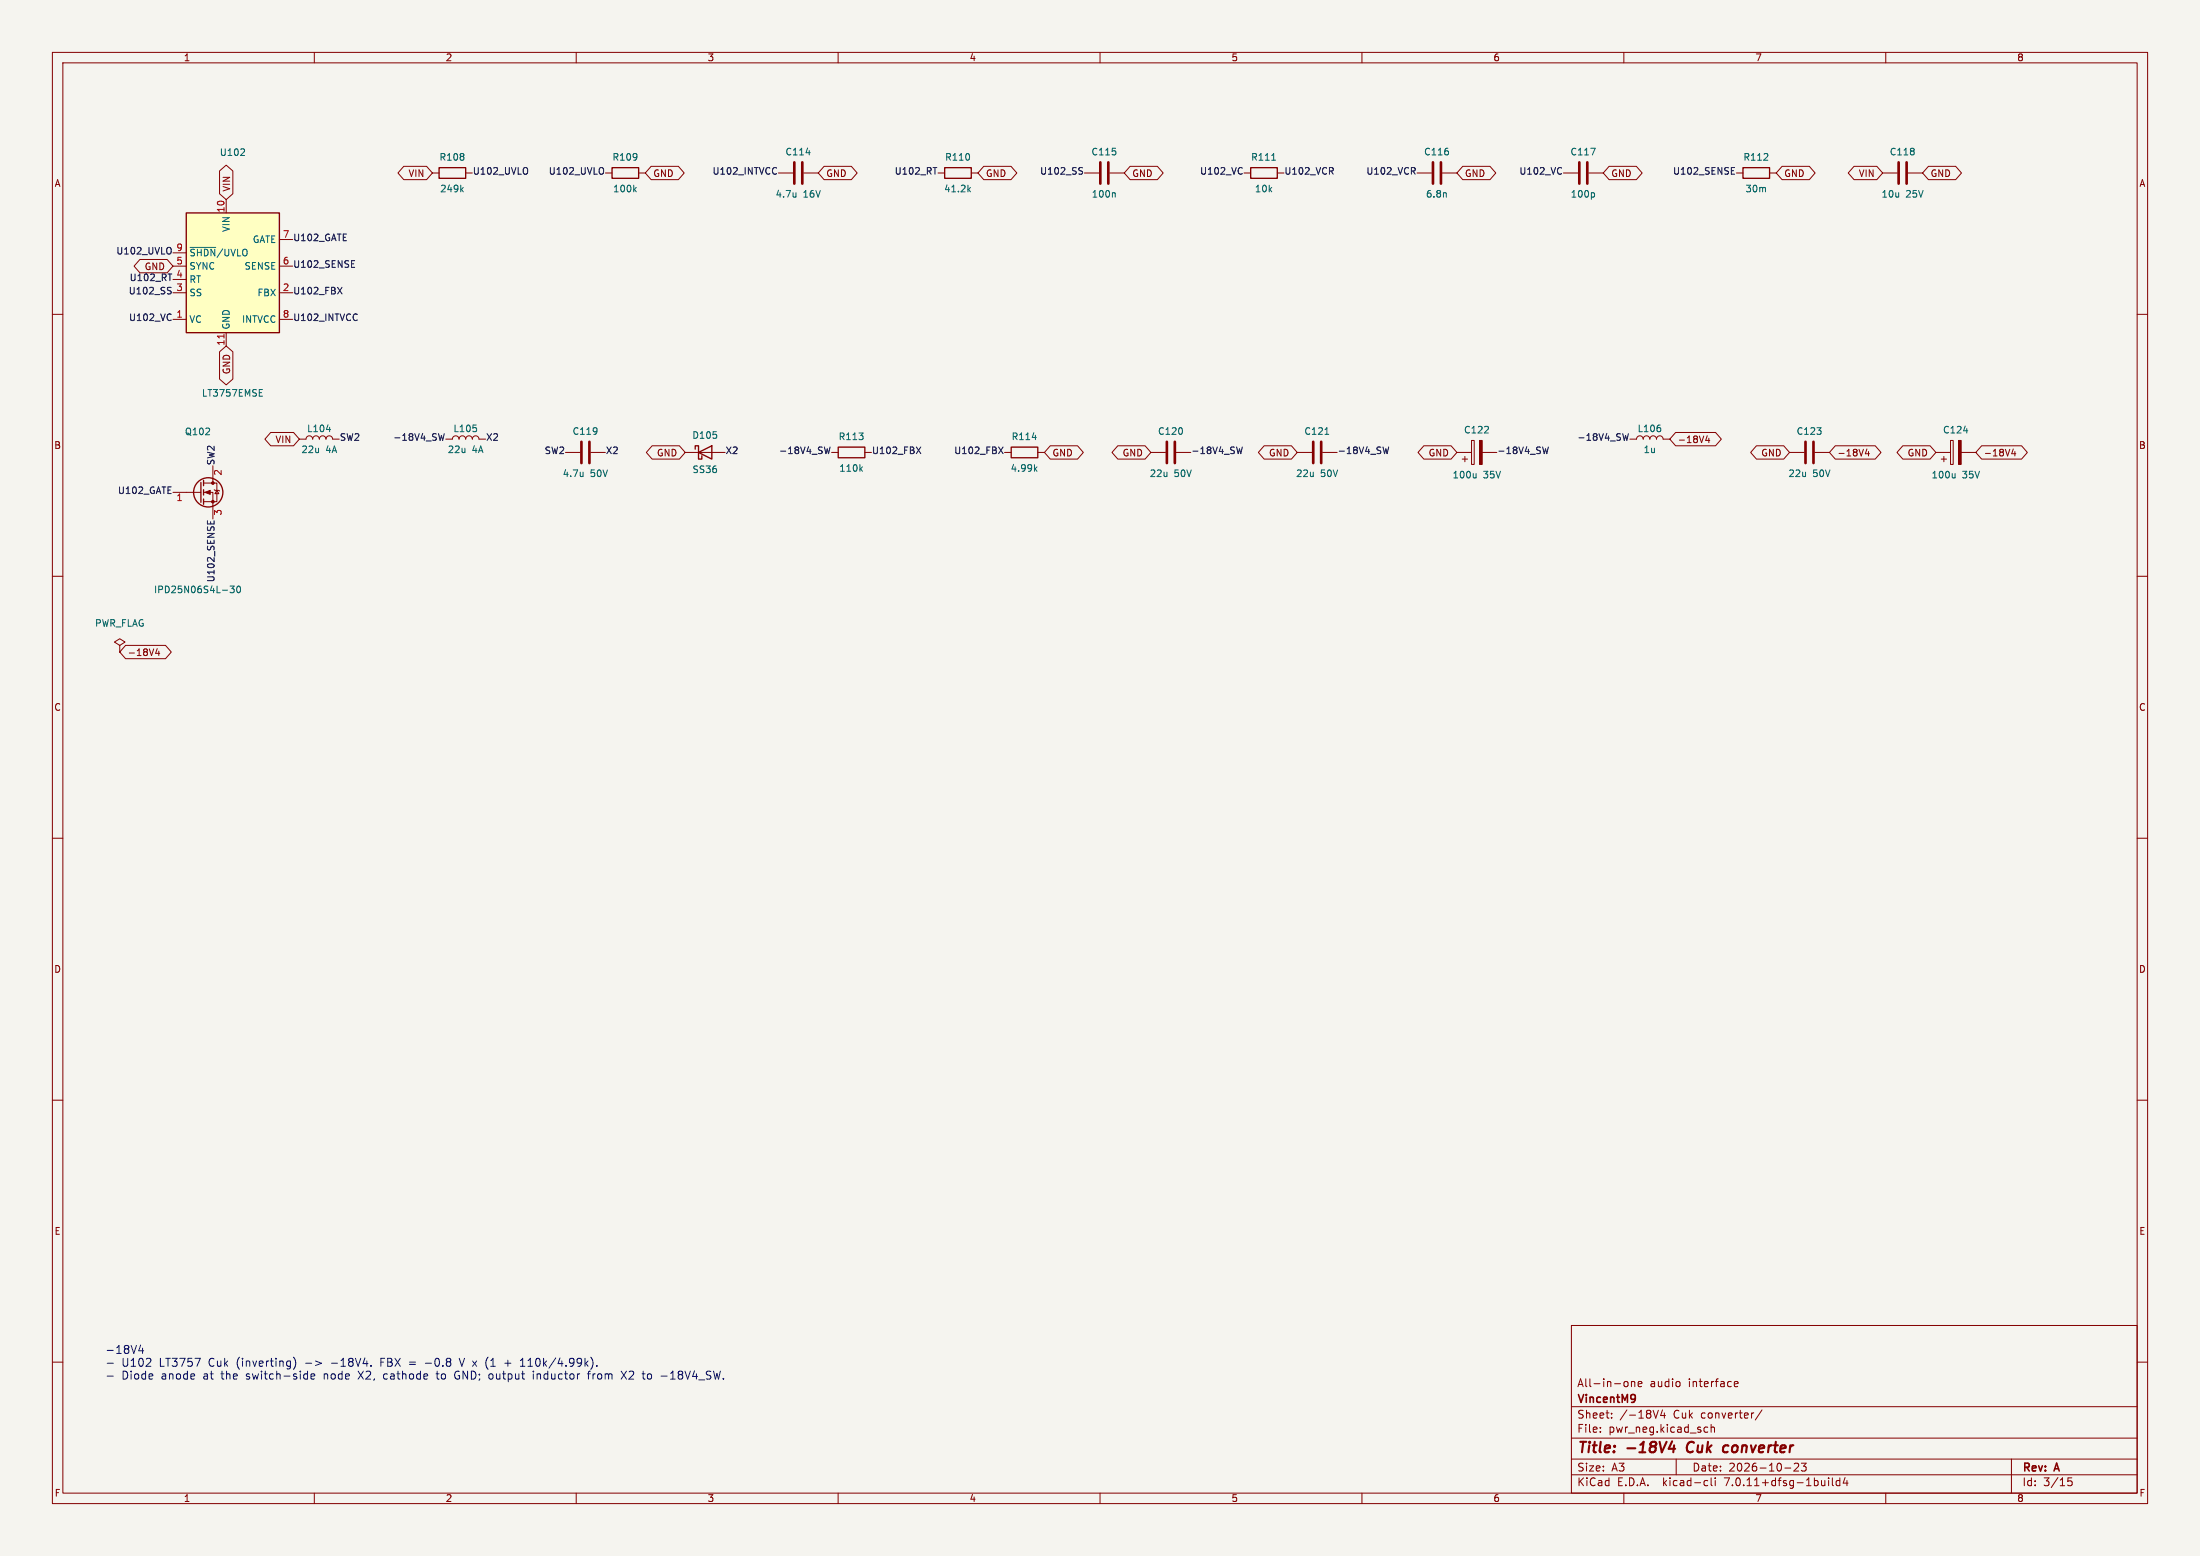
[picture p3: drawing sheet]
<svg xmlns="http://www.w3.org/2000/svg" width="420mm" height="297mm" viewBox="0 0 420 297" stroke-linecap="round" stroke-linejoin="round" font-family="sans-serif">
<path d="M0 0h420v297h-420z" fill="#f5f4ef" stroke="#f5f4ef" stroke-width=".19"/>
<g fill="none" stroke="#840000" stroke-width=".19">
<path d="M10 10h400v277h-400zM12 12h396v273h-396zM60 10v2M110 10v2M160 10v2M210 10v2M260 10v2M310 10v2M360 10v2M41.9 32.6l1.3-1.1 1.3 1.1v4.4l-1.3 1.1-1.3-1.1zM43.2 38.1v2.5M77.1 31.8h4.3l1.1 1.2-1.1 1.3h-4.3l-1.1-1.3z"/>
<path d="M82.5 33h1.3M88.9 33h1.3M115.6 33h1.2M121.9 33h1.3M124.3 31.8h5.2l1.1 1.2-1.1 1.3h-5.2l-1.1-1.3zM148.6 33h2.8M153.4 33h2.8M157.3 31.8h5.2l1.1 1.2-1.1 1.3h-5.2l-1.1-1.3zM179.1 33h1.2M185.4 33h1.3M187.8 31.8h5.2l1.1 1.2-1.1 1.3h-5.2l-1.1-1.3zM207 33h2.8"/>
<path d="M211.8 33h2.8M215.7 31.8h5.2l1.2 1.2-1.2 1.3h-5.2l-1.1-1.3zM237.5 33h1.3M243.8 33h1.3M270.5 33h2.8M275.3 33h2.8M279.2 31.8h5.2l1.2 1.2-1.2 1.3h-5.2l-1.1-1.3zM298.4 33h2.8M303.3 33h2.8M307.2 31.8h5.2l1.1 1.2-1.1 1.3h-5.2l-1.1-1.3zM331.5 33h1.2M337.8 33h1.3"/>
<path d="M340.2 31.8h5.2l1.1 1.2-1.1 1.3h-5.2l-1.1-1.3zM353.9 31.8h4.4l1.1 1.2-1.1 1.3h-4.4l-1.1-1.3zM359.4 33h2.8M364.2 33h2.8M368.1 31.8h5.2l1.2 1.2-1.2 1.3h-5.2l-1.1-1.3zM10 60h2M26.7 49.5h5.2l1.1 1.3-1.1 1.3h-5.2l-1.1-1.3zM33 55.9h2.6M33 53.3h2.6M33 50.8h2.6M33 48.3h2.6M53.3 55.9h2.6"/>
<path d="M53.3 50.8h2.6M53.3 45.7h2.6M408 60h2M33 61h2.6M41.9 67.2l1.3-1.2 1.3 1.2v5.2l-1.3 1.1-1.3-1.1zM43.2 63.5v2.5M53.3 61h2.6M33 94h5.4M38.9 94h1.7v5.1M38.9 92.2h2.5v3.6h-2.5M40.6 88.9v3.3M40.9 93.5l1 .2"/>
<path d="M41.4 93.6l.4 .6h-.8zM51.7 82.5h4.3l1.1 1.3-1.1 1.3h-4.3l-1.1-1.3zM57.1 83.8h1.3a.64 .64 0 0 1 .7-.6 .64 .64 0 0 1 .6 .6 .64 .64 0 0 1 .6-.6 .64 .64 0 0 1 .7 .6 .64 .64 0 0 1 .6-.6 .64 .64 0 0 1 .6 .6 .64 .64 0 0 1 .7-.6 .64 .64 0 0 1 .6 .6h1.3M85.1 83.8h1.3a.64 .64 0 0 1 .6-.6 .64 .64 0 0 1 .6 .6 .64 .64 0 0 1 .7-.6 .64 .64 0 0 1 .6 .6 .64 .64 0 0 1 .6-.6 .64 .64 0 0 1 .7 .6 .64 .64 0 0 1 .6-.6 .64 .64 0 0 1 .6 .6h1.3M107.9 86.4h2.8M112.8 86.4h2.8M124.5 85.1h5.2l1.1 1.3-1.1 1.2h-5.2l-1.1-1.2zM130.8 86.4h7.6M158.7 86.4h1.3M165.1 86.4h1.3M191.8 86.4h1.2M198.1 86.4h1.3"/>
<path d="M200.5 85.1h5.2l1.1 1.3-1.1 1.2h-5.2l-1.1-1.2zM213.4 85.1h5.2l1.1 1.3-1.1 1.2h-5.2l-1.1-1.2zM219.7 86.4h2.8M224.5 86.4h2.8M241.3 85.1h5.2l1.1 1.3-1.1 1.2h-5.2l-1.1-1.2zM247.6 86.4h2.8M252.5 86.4h2.8M271.8 85.1h5.2l1.1 1.3-1.1 1.2h-5.2l-1.1-1.2zM278.1 86.4h2.8M279.1 87.6h1.1M279.7 87.1v1M280.9 84.1h.5v4.5h-.5z"/>
<path d="M283 86.4h2.7M311.1 83.8h1.3a.64 .64 0 0 1 .7-.6 .64 .64 0 0 1 .6 .6 .64 .64 0 0 1 .6-.6 .64 .64 0 0 1 .7 .6 .64 .64 0 0 1 .6-.6 .64 .64 0 0 1 .6 .6 .64 .64 0 0 1 .7-.6 .64 .64 0 0 1 .6 .6h1.3M319.9 82.5h7.6l1.1 1.3-1.1 1.3h-7.6l-1.1-1.3zM325.9 83.2l-.3 .9h.8M326.2 83.6v.9M335.3 85.1h5.2l1.1 1.3-1.1 1.2h-5.2l-1.1-1.2zM341.6 86.4h2.8M346.5 86.4h2.7M350.4 85.1h7.6l1.1 1.3-1.1 1.2h-7.6l-1.2-1.2zM356.4 85.7l-.3 .9h.8M356.7 86.2v.8M363.3 85.1h5.2l1.1 1.3-1.1 1.2h-5.2l-1.2-1.2z"/>
<path d="M369.6 86.4h2.8M370.6 87.6h1M371.1 87.1v1M372.4 84.1h.5v4.5h-.5zM374.4 86.4h2.8M378.3 85.1h7.6l1.1 1.3-1.1 1.2h-7.6l-1.1-1.2zM384.3 85.7l-.3 .9h.8M384.6 86.2v.8M10 110h2M408 110h2M22.9 123.2l1-.6-1-.7-1.1 .7 1.1 .6v1.3M22.9 124.5h.1"/>
<path d="M24 123.2h7.6l1.1 1.3-1.1 1.2h-7.6l-1.1-1.2zM30 123.8l-.3 .9h.8M30.3 124.3v.8M10 160h2M408 160h2M10 210h2M408 210h2M10 260h2M300 253h108v32h-108zM408 260h2M300 278.5h108M300 274.5h108"/>
<path d="M300 268.5h108M305.5 273.2v.2M305.5 272.5v.1M307.7 270.5v.2M307.7 269.8v.1M310.3 263.7l.4 .1 .1 .2-.1 .5-.4 .2M311.4 263.8l.3-.1 .3 .1 .1 .9M311.4 263.7v1M312.7 264.2l.7-.2v-.2l-.5-.1-.2 .2 .1 .7h.6M315.6 269.2l.5 1.5 .5-1.5M317.4 269.1l-.4 1.1h.9M317.7 269.7v1"/>
<path d="M320 278.5v3M320.7 263.8v.7M325.4 273.3h.6M325.4 272.5h.6M326.7 271.9v1.5M326.7 272.5l.2-.1 .3 .1 .1 .9M331.1 264.2l.7-.2-.1-.2-.4-.1-.2 .2 .1 .7h.5M336.4 269.1l-1.3 1.9M342.5 279.4l.6-.1 .2 .1 .1 .3-1 1.1h1M343.9 279.3h.9l-.5 .6 .4 .1v.6l-.2 .2-.6-.2M384 278.5v6.5M60 285v2"/>
<path d="M110 285v2M160 285v2M210 285v2M260 285v2M300 281.5h108M310 285v2M325.6 282.6l.4 .1M326 283.5l-.4 .1M326.7 282.1v1.3l.2 .2M327.4 282.1v.1M327.4 282.6v1M340.7 280.2h1.2"/>
<path d="M349.1 282.1v.1M349.1 282.6v1M349.8 282.1v1.3l.2 .2M351.2 282.7l-.4-.1-.3 .3 .2 .6h.5M351.2 282.1v1.5M352.2 282l-.3 1.1h.9M352.6 282.6v1M360 285v2M395.5 282.1h-.7l-.1 .7 .2-.1h.5l.2 .2-.1 .5-.2 .2-.6-.2"/>
</g>
<path d="M319.2 275.1l-.6 1.4h1.2M319.6 275.9l-.2 1.3M322.3 275.5a1.27 1.27 0 0 0 0 1.6M329.4 275.9l.6 .1M329.8 277.1l-.6 .1" fill="none" stroke="#840000" stroke-width=".4"/>
<path d="M312 266.3h.1a1.27 1.27 0 0 1-.1 1.2M312.2 266.8l-.2 .2" fill="none" stroke="#840000" stroke-width=".3"/>
<g fill="none" stroke="#840000" stroke-width=".51">
<path d="M151.6 31v4.1M153.2 31v4.1M210.1 31v4.1M211.6 31v4.1M273.6 31v4.1M275.1 31v4.1M301.5 31v4.1M303 31v4.1M362.5 31v4.1M364 31v4.1M111 84.3v4.1M112.5 84.3v4.1"/>
<path d="M222.8 84.3v4.1M224.3 84.3v4.1M250.7 84.3v4.1M252.2 84.3v4.1M344.7 84.3v4.1M346.2 84.3v4.1"/>
</g>
<g fill="none" stroke="#006464" stroke-width=".19">
<path d="M45.9 29.7h.8M46.6 28.5v.5M88.1 36.1l.3 .5M88.4 35.8l-.4 .5M121.1 36.1l.4 .5M121.5 35.8l-.5 .5M151.9 36.8v.8M151.9 37.5v.1M153.9 29.1h.8M184.9 36.1l.4 .5M185.3 35.8l-.5 .5M212.7 36.8l.2 .2v.6"/>
<path d="M242.8 30.6h.7M276 36.8l.1 .8M303.7 28.3h.8l-.5 1.3M304.2 36.8l.2 .2v.4l-.2 .2M36.3 47.2h4.9M49.5 75.6h.6M49.5 74.3h.6M62.3 82h.8M90.9 81.7v.6M111.3 90.1v.9M111.3 90.8l-.1 .1M164.3 89.5l.3 .5"/>
<path d="M164.6 89.1l-.4 .5M197.1 83.5h.7M197.6 89.5l.4 .5M198 89.1l-.5 .5M252.9 82.9h.8M281.8 90.4v.8M281.8 91.1l-.2 .1M317 81.7v.6M373.2 90.4v.8M373.2 91.1l-.2 .1M374.9 82.2h.7M43.9 111.9h.8l-.4 .5 .3 .1v.5l-.1 .1-.6-.1"/>
<path d="M45.4 111.9h.1a.68 .68 0 0 1 .4 .6 .68 .68 0 0 1-.4 .6 .84 .84 0 0 1-.1-1.2z"/>
</g>
<g fill="none" stroke="#840000" stroke-width=".25">
<path d="M83.8 32h5.1v2h-5.1zM116.8 32h5.1v2h-5.1zM180.3 32h5.1v2h-5.1zM238.8 32h5v2h-5zM332.7 32h5.1v2h-5.1zM35.6 40.6h17.7v22.9h-17.7zM38.4 92.1v3.8M38.9 91.7v1M38.9 93.5v1M38.9 95.3v1M132.7 85.7v-.6h.6v2.5h.7v-.6M133.3 86.4l2.6-1.3v2.5z"/>
<path d="M160 85.3h5.1v2.1h-5.1zM193 85.3h5.1v2.1h-5.1z"/>
<circle cx="39.8" cy="94" r="2.79"/>
</g>
<g fill="#840000" stroke="#840000" stroke-width=".19">
<path d="M39.1 94l1-.4v.8z"/>
<path d="M373.9 84.1h.5v4.5h-.5z"/>
<path d="M282.4 84.1h.6v4.5h-.6z"/>
<circle cx="40.6" cy="95.8" r=".25"/>
<circle cx="40.6" cy="92.2" r=".25"/>
</g>
<path d="M35.6 40.6h17.7v22.9h-17.7z" fill="#ffffc2" stroke="#ffffc2" stroke-width=".19"/>
<path d="M42.8 63.8v.7" fill="none" stroke="#a90000" stroke-width=".19"/>
<g fill="none" stroke="#0f0f0f" stroke-width=".19">
<path d="M206.5 32h.2M206.5 32.7l.2 .2-.2 .3M330.5 33.3h.6M330.5 32h.6M32.5 54.8l.2 .1M32.6 55.6l.1 .1-.1 .3M64.4 54.8l.9 1.3M65.3 54.8l-.9 1.3M67.1 51h.6M67.1 49.8h.6M39.6 99.4v.6M40.9 99.4v.6"/>
<path d="M84.8 82.8l-.3 1.3-.2-1-.3 1M158.5 85.3l-.3 1.3-.3-.9-.2 .9M174.9 85.3l.9 1.3M175.8 85.3l-.9 1.3M190.6 85.3l.9 1.3M191.5 85.3l-.9 1.3M237.2 85.3l-.3 1.3-.3-.9-.2 .9M265.1 85.3l-.3 1.3-.2-.9-.3 .9M295.6 85.3l-.3 1.3-.3-.9-.2 .9M310.9 82.8l-.3 1.3-.3-1-.2 1"/>
</g>
<g fill="none" stroke="#0000c2" stroke-width=".19">
<path d="M26.8 256.7l-.3 1.1h.9M27.2 257.3v1M56 259.1a1.75 1.75 0 0 1 0 2.3M60.2 259.8l1.2 .4-1.2 .4M72.7 260h.5M73.4 259.3h-.7v1.5M87.7 259.3l.5 1.5 .5-1.5M97 259.6v1.2M99.3 259.7l.5-.4v1.5M20.5 260.2h1.1M20.5 262.7h1.1M58.3 262.2l.4 .1"/>
<path d="M58.3 260.2h1.2M58.7 261.7v1.5M58.7 263.2h-.4M59.4 262.7l.7-.1-.1-.3-.4-.1-.2 .2v.8h.6M68.4 261.7l1 1.5M69.4 261.7l-1 1.5M70.8 260.6v.2M73.5 262.2l-.3 .3v.5l.3 .2M81.2 260.2h1.2M83.2 262.2h.6M83.5 261.7v1.3l.2 .2M86.8 262.6a.64 .64 0 0 0 .5 .6"/>
<path d="M87.3 261.7a.64 .64 0 0 0-.5 .7M96.4 260.2h1.1M99.3 260.8h.9M101.8 262.2v1M102.5 262.2v1M102.6 262.3l-.1 .1M112.3 261.9v1.3M113.9 260.6v.2M118.6 261.7l1 1.5M119.6 261.7l-1 1.5M123.6 263l.1 .2h.4M124.1 262.2l-.4 .1-.1 .2"/>
<path d="M126.2 262.7h1.2"/>
</g>
<g font-size="2.8" fill="#840000">
<text x="301" y="277.9">Title:</text>
<text x="310.6" y="277.9">-18V4</text>
<text x="322.9" y="277.9">Cuk</text>
<text x="330.6" y="277.9">converter</text>
</g>
<g font-size="2.1" fill="#0000c2">
<text x="20" y="258.7">-18V4</text>
<text x="23.2" y="261.2">U102</text>
<text x="23.2" y="263.6">Diode</text>
<text x="30.5" y="261.2">LT3757</text>
<text x="30.8" y="263.6">anode</text>
<text x="39" y="263.6">at</text>
<text x="40" y="261.2">Cuk</text>
<text x="42.5" y="263.6">the</text>
<text x="45.4" y="261.2">(inverting)</text>
<text x="47.4" y="263.6">switch-side</text>
<text x="62.4" y="263.6">node</text>
<text x="63.7" y="261.2">-18V4.</text>
<text x="69.1" y="263.6">X2,</text>
<text x="73.3" y="261.2">FBX =</text>
<text x="74.1" y="263.6">cathode</text>
<text x="82.1" y="261.2">-0.8</text>
<text x="84.4" y="263.6">to</text>
<text x="87.9" y="263.6">GND; output</text>
<text x="88.9" y="261.2">V x</text>
<text x="94.1" y="261.2">(1</text>
<text x="101.1" y="261.2">110k/4.99k).</text>
<text x="103.2" y="263.6">inductor</text>
<text x="113.9" y="263.6">from</text>
<text x="120.4" y="263.6">X2</text>
<text x="124.6" y="263.6">to</text>
<text x="128.2" y="263.6">-18V4_SW.</text>
</g>
<g font-size="2.1" fill="#840000">
<text x="301" y="268.2">VincentM9</text>
<text x="301" y="265">All-in-one</text>
<text x="314.9" y="265">audio</text>
<text x="322.4" y="265">interface</text>
<text x="301" y="273.7">File:</text>
<text x="301" y="271">Sheet:</text>
<text x="307.1" y="273.7">pwr_neg.kicad_sch</text>
<text x="309.2" y="271">/-18V4</text>
<text x="319.5" y="271">Cuk</text>
<text x="324.9" y="271">converter/</text>
<text x="301" y="281.1">Size:</text>
<text x="307.6" y="281.1">A3</text>
<text x="323" y="281.1">Date:</text>
<text x="330" y="281.1">2026-10-23</text>
<text x="386" y="281.3">Rev:</text>
<text x="392.4" y="281.3">A</text>
<text x="301" y="283.9">KiCad</text>
<text x="308.7" y="283.9">E.D.A.</text>
<text x="317.6" y="283.9">kicad-cli</text>
<text x="329.5" y="283.9">7.0.11+dfsg-1build4</text>
<text x="386" y="283.9">Id:</text>
<text x="390.1" y="283.9">3/15</text>
</g>
<g font-size="1.8" fill="#840000">
<text x="35" y="11.9">1</text>
<text x="85" y="11.9">2</text>
<text x="135" y="11.9">3</text>
<text x="185" y="11.9">4</text>
<text x="235" y="11.9">5</text>
<text x="285" y="11.9">6</text>
<text x="335" y="11.9">7</text>
<text x="385" y="11.9">8</text>
<text x="10.3" y="35.9">A</text>
<text x="77.9" y="34">VIN</text>
<text x="124.6" y="34">GND</text>
<text x="157.6" y="34">GND</text>
<text x="188.1" y="34">GND</text>
<text x="216.1" y="34">GND</text>
<text x="279.6" y="34">GND</text>
<text x="307.5" y="34">GND</text>
<text x="340.5" y="34">GND</text>
<text x="354.8" y="34">VIN</text>
<text x="368.5" y="34">GND</text>
<text x="408.3" y="35.9">A</text>
<text x="44.1" y="36.7" transform="rotate(-90 44.1 36.7)">VIN</text>
<text x="44.1" y="71.5" transform="rotate(-90 44.1 71.5)">GND</text>
<text x="10.3" y="85.9">B</text>
<text x="52.5" y="84.8">VIN</text>
<text x="125.3" y="87.3">GND</text>
<text x="200.8" y="87.3">GND</text>
<text x="214.2" y="87.3">GND</text>
<text x="242.1" y="87.3">GND</text>
<text x="272.6" y="87.3">GND</text>
<text x="320.2" y="84.8">-18V4</text>
<text x="336.1" y="87.3">GND</text>
<text x="350.7" y="87.3">-18V4</text>
<text x="364.1" y="87.3">GND</text>
<text x="378.6" y="87.3">-18V4</text>
<text x="408.2" y="85.9">B</text>
<text x="24.3" y="125.4">-18V4</text>
<text x="10.3" y="135.9">C</text>
<text x="408.2" y="135.9">C</text>
<text x="10.3" y="185.9">D</text>
<text x="408.2" y="185.9">D</text>
<text x="10.3" y="235.9">E</text>
<text x="408.3" y="235.9">E</text>
<text x="10.3" y="285.9">F</text>
<text x="35" y="286.9">1</text>
<text x="85" y="286.9">2</text>
<text x="135" y="286.9">3</text>
<text x="185" y="286.9">4</text>
<text x="235" y="286.9">5</text>
<text x="285" y="286.9">6</text>
<text x="335" y="286.9">7</text>
<text x="385" y="286.9">8</text>
<text x="408.3" y="285.9">F</text>
</g>
<g font-size="1.8" fill="#006464">
<text x="41.9" y="30">U102</text>
<text x="149.8" y="29.9">C114</text>
<text x="208.3" y="29.9">C115</text>
<text x="271.8" y="29.9">C116</text>
<text x="299.7" y="29.9">C117</text>
<text x="360.7" y="29.9">C118</text>
<text x="83.8" y="30.9">R108</text>
<text x="116.8" y="30.9">R109</text>
<text x="180.3" y="30.9">R110</text>
<text x="238.7" y="30.9">R111</text>
<text x="332.7" y="30.9">R112</text>
<text x="83.9" y="36.9">249k</text>
<text x="116.9" y="36.9">100k</text>
<text x="148" y="37.9">4.7u</text>
<text x="153.3" y="37.9">16V</text>
<text x="180.1" y="36.9">41.2k</text>
<text x="208.3" y="37.9">100n</text>
<text x="239.5" y="36.9">10k</text>
<text x="272.1" y="37.9">6.8n</text>
<text x="299.8" y="37.9">100p</text>
<text x="333.1" y="36.9">30m</text>
<text x="359.1" y="37.9">10u</text>
<text x="363.8" y="37.9">25V</text>
<text x="44" y="44.4" transform="rotate(-90 44 44.4)">VIN</text>
<text x="48.2" y="46.6">GATE</text>
<text x="36.1" y="51.7">SYNC</text>
<text x="36.1" y="49.1">~{SHDN}/UVLO</text>
<text x="46.6" y="51.7">SENSE</text>
<text x="36.1" y="56.7">SS</text>
<text x="36.1" y="54.2">RT</text>
<text x="49.1" y="56.7">FBX</text>
<text x="36.1" y="61.8">VC</text>
<text x="44" y="63" transform="rotate(-90 44 63)">GND</text>
<text x="46.1" y="61.8">INTVCC</text>
<text x="38.5" y="75.9">LT3757EMSE</text>
<text x="35.2" y="83.3">Q102</text>
<text x="58.5" y="82.7">L104</text>
<text x="86.5" y="82.7">L105</text>
<text x="109.2" y="83.2">C119</text>
<text x="132.1" y="84">D105</text>
<text x="221" y="83.2">C120</text>
<text x="248.9" y="83.2">C121</text>
<text x="279.4" y="82.9">C122</text>
<text x="312.5" y="82.7">L106</text>
<text x="342.9" y="83.2">C123</text>
<text x="370.8" y="82.9">C124</text>
<text x="57.4" y="86.7">22u</text>
<text x="62.2" y="86.7">4A</text>
<text x="85.4" y="86.7">22u</text>
<text x="90.1" y="86.7">4A</text>
<text x="160" y="84.2">R113</text>
<text x="193" y="84.2">R114</text>
<text x="313.7" y="86.7">1u</text>
<text x="107.3" y="91.3">4.7u</text>
<text x="112.7" y="91.3">50V</text>
<text x="132.1" y="90.5">SS36</text>
<text x="160.1" y="90.2">110k</text>
<text x="192.8" y="90.2">4.99k</text>
<text x="219.4" y="91.3">22u</text>
<text x="224.1" y="91.3">50V</text>
<text x="247.3" y="91.3">22u</text>
<text x="252.1" y="91.3">50V</text>
<text x="277.2" y="91.5">100u</text>
<text x="283.2" y="91.5">35V</text>
<text x="341.3" y="91.3">22u</text>
<text x="346.1" y="91.3">50V</text>
<text x="368.7" y="91.5">100u</text>
<text x="374.6" y="91.5">35V</text>
<text x="29.3" y="113.4">IPD25N06S4L-30</text>
<text x="18" y="119.8">PWR_FLAG</text>
</g>
<g font-size="1.8" fill="#0f0f0f">
<text x="90.2" y="33.5">U102_UVLO</text>
<text x="104.7" y="33.5">U102_UVLO</text>
<text x="135.9" y="33.5">U102_INTVCC</text>
<text x="170.7" y="33.5">U102_RT</text>
<text x="198.5" y="33.5">U102_SS</text>
<text x="229" y="33.5">U102_VC</text>
<text x="245.1" y="33.5">U102_VCR</text>
<text x="260.8" y="33.5">U102_VCR</text>
<text x="290" y="33.5">U102_VC</text>
<text x="319.3" y="33.5">U102_SENSE</text>
<text x="55.9" y="46.2">U102_GATE</text>
<text x="22.1" y="48.8">U102_UVLO</text>
<text x="24.7" y="53.9">U102_RT</text>
<text x="27.5" y="51.8">GND</text>
<text x="55.9" y="51.3">U102_SENSE</text>
<text x="24.5" y="56.4">U102_SS</text>
<text x="55.9" y="56.4">U102_FBX</text>
<text x="24.5" y="61.5">U102_VC</text>
<text x="55.9" y="61.5">U102_INTVCC</text>
<text x="41.2" y="88.9" transform="rotate(-90 41.2 88.9)">SW2</text>
<text x="64.8" y="84.3">SW2</text>
<text x="75" y="84.3">-18V4_SW</text>
<text x="92.7" y="84.3">X2</text>
<text x="103.9" y="86.9">SW2</text>
<text x="115.6" y="86.9">X2</text>
<text x="138.4" y="86.9">X2</text>
<text x="148.6" y="86.9">-18V4_SW</text>
<text x="166.4" y="86.9">U102_FBX</text>
<text x="182.1" y="86.9">U102_FBX</text>
<text x="227.3" y="86.9">-18V4_SW</text>
<text x="255.3" y="86.9">-18V4_SW</text>
<text x="285.8" y="86.9">-18V4_SW</text>
<text x="301" y="84.3">-18V4_SW</text>
<text x="22.4" y="94.5">U102_GATE</text>
<text x="41.2" y="111.2" transform="rotate(-90 41.2 111.2)">U102_SENSE</text>
</g>
<g font-size="1.8" fill="#a90000">
<text x="42.9" y="40.7" transform="rotate(-90 42.9 40.7)">10</text>
<text x="53.9" y="45.5">7</text>
<text x="33.6" y="53.1">4</text>
<text x="33.6" y="50.5">5</text>
<text x="33.6" y="48">9</text>
<text x="53.9" y="50.5">6</text>
<text x="33.6" y="55.6">3</text>
<text x="53.9" y="55.6">2</text>
<text x="33.6" y="60.7">1</text>
<text x="53.9" y="60.7">8</text>
<text x="42.9" y="66.1" transform="rotate(-90 42.9 66.1)">11</text>
<text x="33.6" y="96">1</text>
<text x="42.6" y="90.9" transform="rotate(-90 42.6 90.9)">2</text>
<text x="42.6" y="98.5" transform="rotate(-90 42.6 98.5)">3</text>
</g>
</svg>
